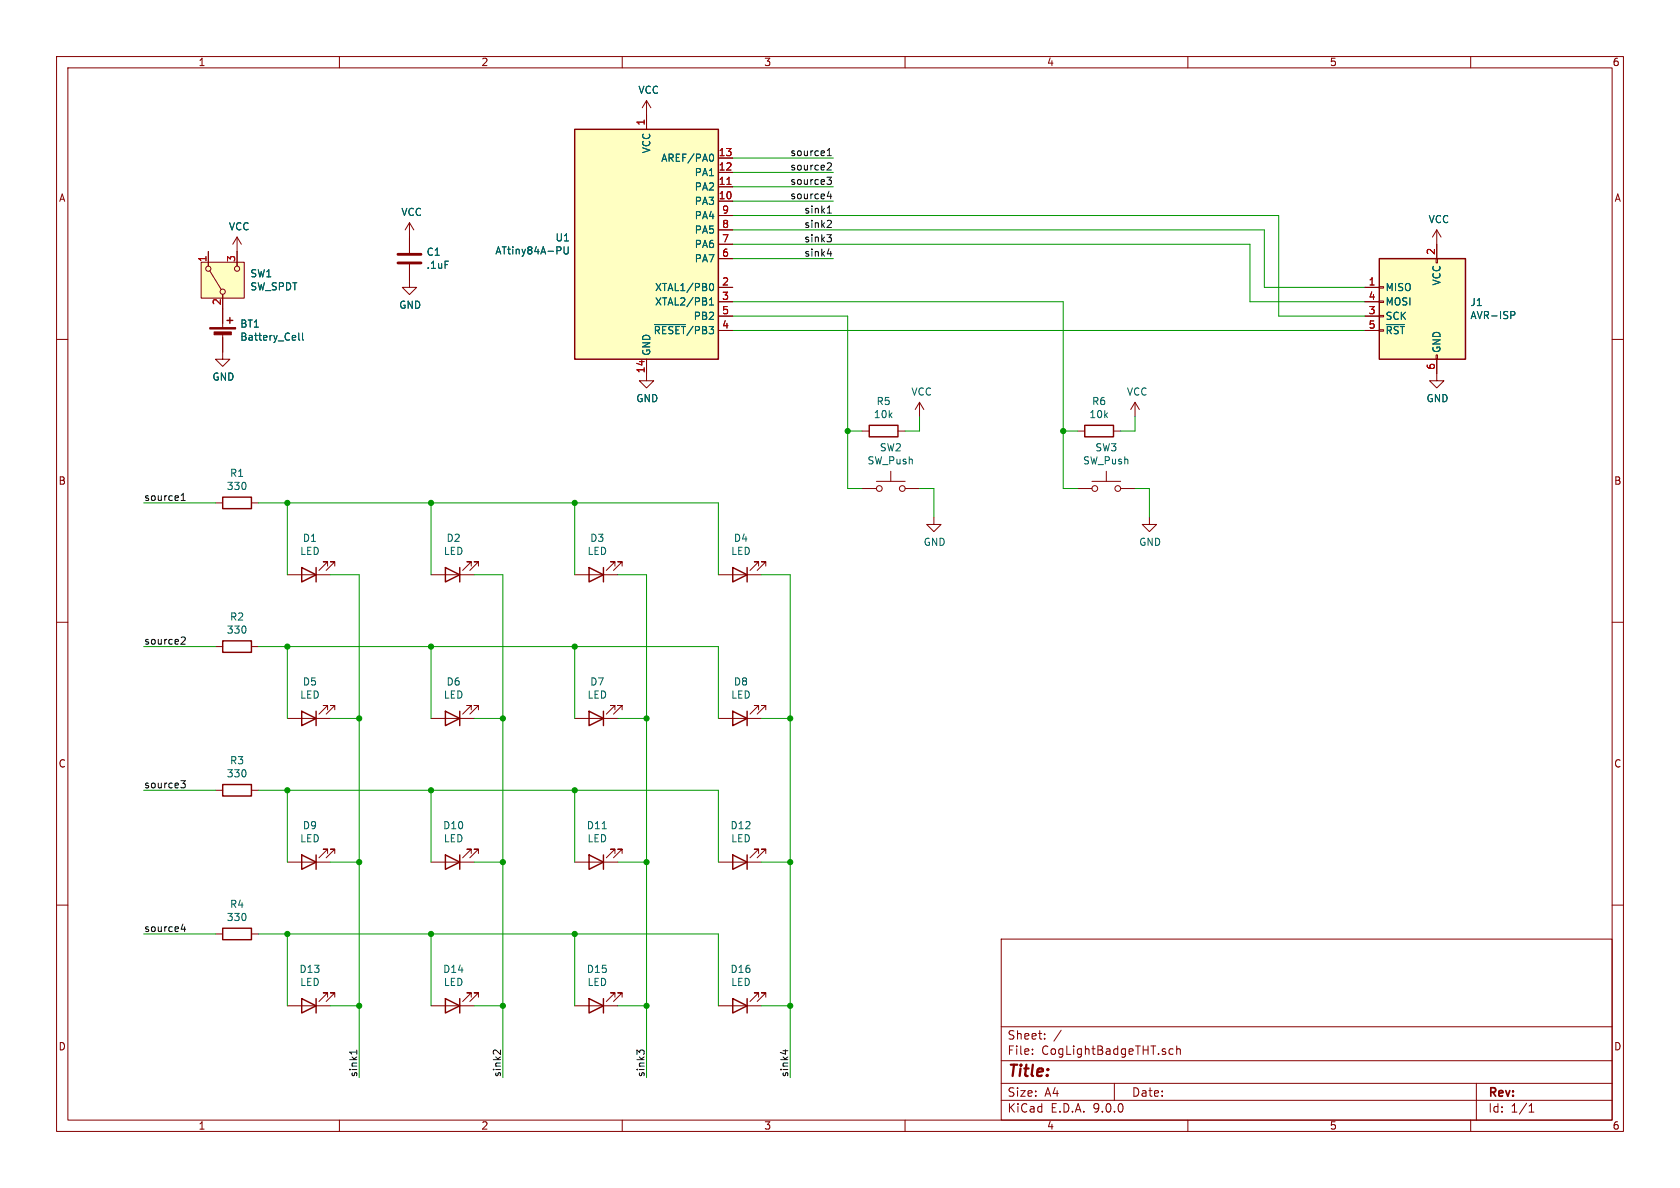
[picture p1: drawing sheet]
<svg xmlns="http://www.w3.org/2000/svg" width="297mm" height="210mm" viewBox="0 0 297 210" stroke-linecap="round" stroke-linejoin="round" font-family="sans-serif">
<g fill="none" stroke="#840000" stroke-width=".18">
<path d="M10 10h277v190h-277zM12 12h273v186h-273zM60 10v2M110 10v2M160 10v2M210 10v2M260 10v2M254 40.6l-.8 1.3M254 40.6l.8 1.3M254 40.6v2.6M10 60h2M162.6 71.1l-.8 1.3"/>
<path d="M162.6 71.1l.7 1.3M162.6 71.1v2.6M285 60h2M152.4 86.4h2.5M154.9 85.1h5.1M157.5 83.3v1.8M160 86.4h2.6M165.1 91.4v1.3h1.3l-1.3 1.3-1.3-1.3h1.3M190.5 86.4h2.5M193 85.1h5.1M195.6 83.3v1.8M198.1 86.4h2.6"/>
<path d="M203.2 91.4v1.3h1.3l-1.3 1.3-1.3-1.3h1.3M10 110h2M101.6 101.6h7.6M108.7 100.1v-.8h-.8h.8l-1.5 1.5M110 100.1v-.8h-.8h.8l-1.5 1.5M127 101.6h7.6M134.1 100.1v-.8h-.8h.8l-1.5 1.5M135.4 100.1v-.8h-.8h.8l-1.5 1.5M285 110h2M10 160h2M177 166h108v32h-108zM285 160h2"/>
<path d="M60 198v2M110 198v2M160 198v2M177 194.5h108M177 191.5h108M177 187.5h108M177 181.5h108M182.5 186.3v.1M182.5 185.5v.1M184.7 183.6v.1M184.7 182.8v.1M187.6 182.1l-1.3 2"/>
<path d="M197 191.5v3M207 185.4l.4 .1M207.4 186.3l-.4 .1M208 185.5l.2-.1 .4 .1 .1 .9M208 184.9v1.5M210 198v2M260 198v2M261 191.5v6.5M270.3 196.6h.9M270.3 195.5l.4-.4v1.5"/>
<circle cx="155.4" cy="86.4" r=".51"/>
<circle cx="159.5" cy="86.4" r=".51"/>
<circle cx="193.5" cy="86.4" r=".51"/>
<circle cx="197.6" cy="86.4" r=".51"/>
</g>
<path d="M104.1 100.3l2.6 1.3-2.6 1.3zM106.7 100.3v2.6M129.5 100.3l2.6 1.3-2.6 1.3zM132.1 100.3v2.6" fill="none" stroke="#840000" stroke-width=".25"/>
<path d="M243.8 45.7h15.3v17.8h-15.3z" fill="#ffffc2"/>
<g fill="none" stroke="#840000" stroke-width=".18">
<path d="M114.3 17.8l-.8 1.3M114.3 17.8l.8 1.3M114.3 17.8v2.5M241.3 50.8h2.5M241.3 53.3h2.5M241.3 55.9h2.5M241.3 58.4h2.5M243.8 50.7h.8v.2h-.8zM243.8 53.2h.8v.3h-.8zM243.8 55.8h.8v.2h-.8zM243.8 58.3h.8v.2h-.8zM253.9 45.7h.2v.8h-.2z"/>
<path d="M254 43.2v2.5M39.4 62.2v1.3h1.2l-1.2 1.3-1.3-1.3h1.3M190.5 76.2h1.3M196.8 76.2h1.3M200.7 71.1l-.8 1.3M200.7 71.1l.7 1.3M200.7 71.1v2.6M253.9 62.7h.2v.8h-.2zM254 63.5v3.8h1.3l-1.3 1.3-1.3-1.3h1.3M38.1 88.9h1.3M44.4 88.9h1.3M38.1 114.3h1.3"/>
<path d="M44.4 114.3h1.3M50.8 101.6h7.6M57.9 100.1v-.8h-.8h.8l-1.5 1.5M59.2 100.1v-.8h-.8h.8l-1.5 1.5M76.2 101.6h7.6M83.3 100.1v-.8h-.8h.8l-1.5 1.5M84.6 100.1v-.8h-.8h.8l-1.5 1.5M101.6 127h7.6M108.7 125.5v-.8h-.8h.8l-1.5 1.5M110 125.5v-.8h-.8h.8l-1.5 1.5M127 127h7.6M134.1 125.5v-.8h-.8h.8l-1.5 1.5"/>
<path d="M135.4 125.5v-.8h-.8h.8l-1.5 1.5M101.6 152.4h7.6M108.7 150.9v-.8h-.8h.8l-1.5 1.5M110 150.9v-.8h-.8h.8l-1.5 1.5M127 152.4h7.6M134.1 150.9v-.8h-.8h.8l-1.5 1.5M135.4 150.9v-.8h-.8h.8l-1.5 1.5M50.8 177.8h7.6M57.9 176.3v-.8h-.8h.8l-1.5 1.5M59.2 176.3v-.8h-.8h.8l-1.5 1.5M76.2 177.8h7.6M83.3 176.3v-.8h-.8h.8l-1.5 1.5"/>
<path d="M84.6 176.3v-.8h-.8h.8l-1.5 1.5M101.6 177.8h7.6M108.7 176.3v-.8h-.8h.8l-1.5 1.5M110 176.3v-.8h-.8h.8l-1.5 1.5M127 177.8h7.6M134.1 176.3v-.8h-.8h.8l-1.5 1.5M135.4 176.3v-.8h-.8h.8l-1.5 1.5"/>
</g>
<g fill="none" stroke="#840000" stroke-width=".25">
<path d="M243.8 45.7h15.3v17.8h-15.3zM191.8 75.2h5v2h-5zM39.4 87.9h5v2h-5zM39.4 113.3h5v2h-5zM53.3 100.3l2.6 1.3-2.6 1.3zM55.9 100.3v2.6M78.7 100.3l2.6 1.3-2.6 1.3zM81.3 100.3v2.6M104.1 125.7l2.6 1.3-2.6 1.3zM106.7 125.7v2.6M129.5 125.7l2.6 1.3-2.6 1.3zM132.1 125.7v2.6"/>
<path d="M104.1 151.1l2.6 1.3-2.6 1.3zM106.7 151.1v2.6M129.5 151.1l2.6 1.3-2.6 1.3zM132.1 151.1v2.6M53.3 176.5l2.6 1.3-2.6 1.3zM55.9 176.5v2.6M78.7 176.5l2.6 1.3-2.6 1.3zM81.3 176.5v2.6M104.1 176.5l2.6 1.3-2.6 1.3zM106.7 176.5v2.6M129.5 176.5l2.6 1.3-2.6 1.3zM132.1 176.5v2.6"/>
</g>
<path d="M245.1 57.4h3.2M267.1 55.1h.5l.2 .2-.1 .4h-.6M106.5 146.5h.7" fill="none" stroke="#006464" stroke-width=".18"/>
<path d="M101.6 22.9h25.4v40.6h-25.4z" fill="#ffffc2"/>
<path d="M101.6 22.9h25.4v40.6h-25.4z" fill="none" stroke="#840000" stroke-width=".25"/>
<g fill="none" stroke="#840000" stroke-width=".18">
<path d="M114.3 20.3v2.6M127 27.9h2.5M127 30.5h2.5M127 33h2.5M127 35.6h2.5M127 38.1h2.5M41.9 41.9l-.8 1.3M41.9 41.9l.8 1.3M41.9 41.9v2.6M127 40.6h2.5M127 43.2h2.5M127 45.7h2.5"/>
<path d="M127 50.8h2.5M127 53.3h2.5M127 55.9h2.5M127 58.4h2.5M114.3 63.5v2.5"/>
</g>
<path d="M125.8 27.2a.79 .79 0 0 1 0 1.3M99.1 43.8v.4M99.7 43.6v1.1l.3 .2 .3-.1 .1-.1v-1.1M115.7 57.4h5.5M125.4 53.9h.7M125.4 53l.4-.4v1.3M125.5 50.4l.2-.3a.68 .68 0 0 1 .5 .6 .68 .68 0 0 1-.5 .7l-.2-.3" fill="none" stroke="#006464" stroke-width=".18"/>
<path d="M128.5 32.6h.7" fill="none" stroke="#a90000" stroke-width=".18"/>
<path d="M35.6 46.4h7.6v6.3h-7.6z" fill="#ffffc2"/>
<g fill="none" stroke="#840000" stroke-width=".18">
<path d="M72.4 39.4l-.8 1.2M72.4 39.4l.8 1.2M72.4 39.4v5.3M114.3 20.3v2.6M127 27.9h2.5M127 30.5h2.5M127 33h2.5M127 35.6h2.5M127 38.1h2.5M35.6 46.4h7.6v6.3h-7.6zM36.8 44.5v2.5M37.1 47.9l2 3.3"/>
<path d="M39.4 52.1v5.8M39.4 58.9v3.3M41.9 44.5v2.5M72.4 46.7v4.1h1.3l-1.3 1.3-1.3-1.3h1.3M127 40.6h2.5M127 43.2h2.5M127 45.7h2.5M127 50.8h2.5M127 53.3h2.5M127 55.9h2.5M127 58.4h2.5M241.3 50.8h2.5"/>
<path d="M241.3 53.3h2.5M241.3 55.9h2.5M241.3 58.4h2.5M254 43.2v2.5M114.3 63.5v3.8h1.3l-1.3 1.3-1.3-1.3h1.3M152.4 76.2h1.3M158.7 76.2h1.3M254 63.5v2.5M38.1 139.7h1.3M44.4 139.7h1.3M50.8 127h7.6M57.9 125.5v-.8h-.8h.8l-1.5 1.5"/>
<path d="M59.2 125.5v-.8h-.8h.8l-1.5 1.5M76.2 127h7.6M83.3 125.5v-.8h-.8h.8l-1.5 1.5M84.6 125.5v-.8h-.8h.8l-1.5 1.5M50.8 152.4h7.6M57.9 150.9v-.8h-.8h.8l-1.5 1.5M59.2 150.9v-.8h-.8h.8l-1.5 1.5M76.2 152.4h7.6M83.3 150.9v-.8h-.8h.8l-1.5 1.5M84.6 150.9v-.8h-.8h.8l-1.5 1.5M38.1 165.1h1.3M44.4 165.1h1.3"/>
<circle cx="36.8" cy="47.5" r=".46"/>
<circle cx="39.4" cy="51.6" r=".46"/>
<circle cx="41.9" cy="47.5" r=".46"/>
</g>
<g fill="none" stroke="#840000" stroke-width=".25">
<path d="M40.1 56.6h1M40.6 56.1v1.1M153.7 75.2h5v2h-5zM39.4 138.7h5v2h-5zM53.3 125.7l2.6 1.3-2.6 1.3zM55.9 125.7v2.6M78.7 125.7l2.6 1.3-2.6 1.3zM81.3 125.7v2.6M53.3 151.1l2.6 1.3-2.6 1.3zM55.9 151.1v2.6M78.7 151.1l2.6 1.3-2.6 1.3zM81.3 151.1v2.6"/>
<path d="M39.4 164.1h5v2h-5z"/>
</g>
<path d="M70.4 45h4M70.4 46.5h4" fill="none" stroke="#840000" stroke-width=".51"/>
<g fill="#840000" stroke="#840000" stroke-width=".18">
<path d="M37.1 57.9h4.6v.3h-4.6z"/>
<path d="M37.8 58.7h3.1v.5h-3.1z"/>
</g>
<path d="M125.8 27.2a.79 .79 0 0 1 0 1.3M52.8 58.9v1.1l.2 .1M53.5 58.9v1.1l.2 .1M99.1 43.8v.4M99.7 43.6v1.1l.3 .2 .3-.1 .1-.1v-1.1M115.7 57.4h5.5M125.4 53.9h.7M125.4 53l.4-.4v1.3M125.5 50.4l.2-.3a.68 .68 0 0 1 .5 .6 .68 .68 0 0 1-.5 .7l-.2-.3M245.1 57.4h3.2M267.1 55.1h.5l.2 .2-.1 .4h-.6" fill="none" stroke="#006464" stroke-width=".18"/>
<g fill="none" stroke="#0f0f0f" stroke-width=".18">
<path d="M146.2 31.3h.8l-.4 .5 .3 .1 .1 .5-.3 .2h-.3M146.3 37.7h.7M146.3 26.6l.3-.4v1.3M146.3 27.5h.7M146.4 28.8h.5l.1 .3-.8 1h.8M146.5 36.6l.1-.2v1.3M146.6 33.8l-.3 .9h.7M146.7 38.9l.3 .3-.1 .3-.7 .7h.8M146.9 34.3v.8M146.2 41.5h.8l-.4 .5M146.3 44.9h.7M146.7 42l.3 .2v.3l-.3 .3"/>
<path d="M146.9 44.4v.9M32 88.5h.8M32 87.6l.4-.4v1.3M32.2 112.6l.4 .1 .2 .3-.8 .9h.8M32 138h.8l-.5 .5 .4 .1 .1 .4-.3 .3h-.3M32.3 163.3l-.3 1h.8M32.6 163.8v.9M63.1 185.6v.7M63.1 186h-1.3l.2 .1M88.5 185.6v.8l-.7-.7-.4-.1-.2 .3M113.1 185.9l.2-.3h.3l.3 .3M113.1 186l-.5-.4v.8"/>
<path d="M138.4 185.7h.9M138.9 185.6v.7"/>
</g>
<g fill="none" stroke="#009600" stroke-width=".18">
<path d="M129.5 38.1h96.6v17.8h15.2M129.5 33h17.8M129.5 27.9h17.8M129.5 30.5h17.8M129.5 35.6h17.8M129.5 55.9h20.4v30.5h2.5M129.5 58.4h111.8M129.5 40.6h94v10.2h17.8M129.5 43.2h91.5v10.1h20.3M129.5 45.7h17.8M129.5 53.3h58.5v33.1h2.5M149.9 76.2h2.5"/>
<path d="M162.6 73.7v2.5h-2.6M188 76.2h2.5M200.7 73.7v2.5h-2.6M25.4 88.9h12.7M45.7 88.9h81.3v12.7M50.8 88.9v12.7M76.2 88.9v12.7M101.6 88.9v12.7M162.6 86.4h2.5v5M200.7 86.4h2.5v5M25.4 114.3h12.7M45.7 114.3h81.3v12.7"/>
<path d="M50.8 114.3v12.7M58.4 101.6h5.1v88.9M76.2 114.3v12.7M83.8 101.6h5.1v88.9M101.6 114.3v12.7M109.2 101.6h5.1v88.9M134.6 101.6h5.1v88.9M25.4 139.7h12.7M45.7 139.7h81.3v12.7M50.8 139.7v12.7M58.4 127h5.1M76.2 139.7v12.7"/>
<path d="M83.8 127h5.1M101.6 139.7v12.7M109.2 127h5.1M134.6 127h5.1M58.4 152.4h5.1M83.8 152.4h5.1M109.2 152.4h5.1M134.6 152.4h5.1M25.4 165.1h12.7M45.7 165.1h81.3v12.7M50.8 165.1v12.7M58.4 177.8h5.1"/>
<path d="M76.2 165.1v12.7M83.8 177.8h5.1M101.6 165.1v12.7M109.2 177.8h5.1M134.6 177.8h5.1"/>
</g>
<path d="M128.5 32.6h.7" fill="none" stroke="#a90000" stroke-width=".18"/>
<g fill="#009600" stroke="#009600" stroke-width=".18">
<circle cx="139.7" cy="127" r=".46"/>
<circle cx="101.6" cy="139.7" r=".46"/>
<circle cx="88.9" cy="152.4" r=".46"/>
<circle cx="139.7" cy="152.4" r=".46"/>
<circle cx="114.3" cy="127" r=".46"/>
<circle cx="114.3" cy="152.4" r=".46"/>
<circle cx="50.8" cy="139.7" r=".46"/>
<circle cx="63.5" cy="127" r=".46"/>
<circle cx="76.2" cy="139.7" r=".46"/>
<circle cx="63.5" cy="152.4" r=".46"/>
<circle cx="76.2" cy="165.1" r=".46"/>
<circle cx="50.8" cy="165.1" r=".46"/>
<circle cx="101.6" cy="88.9" r=".46"/>
<circle cx="76.2" cy="88.9" r=".46"/>
<circle cx="76.2" cy="114.3" r=".46"/>
<circle cx="50.8" cy="114.3" r=".46"/>
<circle cx="50.8" cy="88.9" r=".46"/>
<circle cx="101.6" cy="114.3" r=".46"/>
<circle cx="88.9" cy="127" r=".46"/>
<circle cx="149.9" cy="76.2" r=".46"/>
<circle cx="63.5" cy="177.8" r=".46"/>
<circle cx="101.6" cy="165.1" r=".46"/>
<circle cx="114.3" cy="177.8" r=".46"/>
<circle cx="139.7" cy="177.8" r=".46"/>
<circle cx="88.9" cy="177.8" r=".46"/>
<circle cx="188" cy="76.2" r=".46"/>
</g>
<text font-size="2.8" fill="#840000" x="178" y="190.9">Title:</text>
<g font-size="2.1" fill="#840000">
<text x="178" y="184">Sheet:</text>
<text x="178" y="186.7">File:</text>
<text x="184.1" y="186.7">CogLightBadgeTHT.sch</text>
<text x="178" y="196.9">KiCad</text>
<text x="178" y="194.1">Size:</text>
<text x="184.7" y="194.1">A4</text>
<text x="185.7" y="196.9">E.D.A.</text>
<text x="193.3" y="196.9">9.0.0</text>
<text x="200" y="194.1">Date:</text>
<text x="263" y="194.3">Rev:</text>
<text x="263" y="196.9">Id:</text>
<text x="267.1" y="196.9">1/1</text>
</g>
<g font-size="1.8" fill="#840000">
<text x="35" y="11.9">1</text>
<text x="85" y="11.9">2</text>
<text x="135" y="11.9">3</text>
<text x="185" y="11.9">4</text>
<text x="235" y="11.9">5</text>
<text x="285" y="11.9">6</text>
<text x="10.3" y="35.9">A</text>
<text x="285.3" y="35.9">A</text>
<text x="10.3" y="85.9">B</text>
<text x="285.3" y="85.9">B</text>
<text x="10.3" y="135.9">C</text>
<text x="285.3" y="135.9">C</text>
<text x="10.3" y="185.9">D</text>
<text x="285.3" y="185.9">D</text>
<text x="35" y="199.9">1</text>
<text x="85" y="199.9">2</text>
<text x="135" y="199.9">3</text>
<text x="185" y="199.9">4</text>
<text x="235" y="199.9">5</text>
<text x="285" y="199.9">6</text>
</g>
<g font-size="1.8" fill="#006464">
<text x="112.8" y="16.8">VCC</text>
<text x="115.2" y="27.2" transform="rotate(-90 115.2 27.2)">VCC</text>
<text x="116.8" y="28.8">AREF/PA0</text>
<text x="122.7" y="31.3">PA1</text>
<text x="122.7" y="33.9">PA2</text>
<text x="40.4" y="40.9">VCC</text>
<text x="70.9" y="38.4">VCC</text>
<text x="122.7" y="36.4">PA3</text>
<text x="122.7" y="39">PA4</text>
<text x="122.7" y="41.5">PA5</text>
<text x="252.5" y="39.6">VCC</text>
<text x="75.3" y="45.4">C1</text>
<text x="75.3" y="47.7">.1uF</text>
<text x="87.5" y="45.2">ATtiny84A-PU</text>
<text x="98.1" y="42.9">U1</text>
<text x="122.7" y="44">PA6</text>
<text x="122.7" y="46.6">PA7</text>
<text x="44.2" y="49.2">SW1</text>
<text x="44.2" y="51.5">SW_SPDT</text>
<text x="115.7" y="51.7">XTAL1/PB0</text>
<text x="244.9" y="51.7">MISO</text>
<text x="254.9" y="50.6" transform="rotate(-90 254.9 50.6)">VCC</text>
<text x="42.4" y="58.1">BT1</text>
<text x="70.5" y="54.8">GND</text>
<text x="115.5" y="59.3">~{RESET}/PB3</text>
<text x="115.7" y="54.2">XTAL2/PB1</text>
<text x="122.5" y="56.7">PB2</text>
<text x="244.9" y="54.2">MOSI</text>
<text x="244.9" y="56.7">SCK</text>
<text x="244.9" y="59.3">~{RST}</text>
<text x="259.9" y="54.3">J1</text>
<text x="259.9" y="56.6">AVR-ISP</text>
<text x="42.4" y="60.4">Battery_Cell</text>
<text x="115.2" y="63" transform="rotate(-90 115.2 63)">GND</text>
<text x="254.9" y="62.5" transform="rotate(-90 254.9 62.5)">GND</text>
<text x="37.5" y="67.5">GND</text>
<text x="112.4" y="71.3">GND</text>
<text x="154.9" y="71.8">R5</text>
<text x="161" y="70.1">VCC</text>
<text x="193" y="71.8">R6</text>
<text x="199.1" y="70.1">VCC</text>
<text x="252.1" y="71.3">GND</text>
<text x="154.4" y="74.1">10k</text>
<text x="192.5" y="74.1">10k</text>
<text x="153.3" y="82.3">SW_Push</text>
<text x="155.4" y="80">SW2</text>
<text x="191.4" y="82.3">SW_Push</text>
<text x="193.5" y="80">SW3</text>
<text x="40" y="86.8">330</text>
<text x="40.6" y="84.5">R1</text>
<text x="53.4" y="96">D1</text>
<text x="78.8" y="96">D2</text>
<text x="104.2" y="96">D3</text>
<text x="129.6" y="96">D4</text>
<text x="53" y="98.3">LED</text>
<text x="78.4" y="98.3">LED</text>
<text x="103.8" y="98.3">LED</text>
<text x="129.2" y="98.3">LED</text>
<text x="163.2" y="96.7">GND</text>
<text x="201.3" y="96.7">GND</text>
<text x="40" y="112.2">330</text>
<text x="40.6" y="109.9">R2</text>
<text x="53" y="123.7">LED</text>
<text x="53.4" y="121.4">D5</text>
<text x="78.4" y="123.7">LED</text>
<text x="78.8" y="121.4">D6</text>
<text x="103.8" y="123.7">LED</text>
<text x="104.2" y="121.4">D7</text>
<text x="129.2" y="123.7">LED</text>
<text x="129.6" y="121.4">D8</text>
<text x="40" y="137.6">330</text>
<text x="40.6" y="135.3">R3</text>
<text x="53" y="149.1">LED</text>
<text x="53.4" y="146.8">D9</text>
<text x="78.2" y="146.8">D10</text>
<text x="78.4" y="149.1">LED</text>
<text x="103.6" y="146.8">D11</text>
<text x="103.8" y="149.1">LED</text>
<text x="129" y="146.8">D12</text>
<text x="129.2" y="149.1">LED</text>
<text x="40.6" y="160.7">R4</text>
<text x="40" y="163">330</text>
<text x="52.8" y="172.2">D13</text>
<text x="78.2" y="172.2">D14</text>
<text x="103.6" y="172.2">D15</text>
<text x="129" y="172.2">D16</text>
<text x="53" y="174.5">LED</text>
<text x="78.4" y="174.5">LED</text>
<text x="103.8" y="174.5">LED</text>
<text x="129.2" y="174.5">LED</text>
</g>
<g font-size="1.8" fill="#a90000">
<text x="114" y="22.3" transform="rotate(-90 114 22.3)">1</text>
<text x="127" y="27.7">13</text>
<text x="127" y="30.2">12</text>
<text x="127" y="32.8">11</text>
<text x="127" y="35.3">10</text>
<text x="127.6" y="37.8">9</text>
<text x="127.6" y="40.4">8</text>
<text x="36.6" y="46.4" transform="rotate(-90 36.6 46.4)">1</text>
<text x="41.7" y="46.4" transform="rotate(-90 41.7 46.4)">3</text>
<text x="127.6" y="42.9">7</text>
<text x="127.6" y="45.5">6</text>
<text x="253.7" y="45.2" transform="rotate(-90 253.7 45.2)">2</text>
<text x="127.6" y="50.5">2</text>
<text x="127.6" y="53.1">3</text>
<text x="241.9" y="50.5">1</text>
<text x="241.9" y="53.1">4</text>
<text x="39.1" y="54" transform="rotate(-90 39.1 54)">2</text>
<text x="127.6" y="55.6">5</text>
<text x="127.6" y="58.2">4</text>
<text x="241.9" y="55.6">3</text>
<text x="241.9" y="58.2">5</text>
<text x="253.7" y="65.5" transform="rotate(-90 253.7 65.5)">6</text>
<text x="114" y="66.1" transform="rotate(-90 114 66.1)">14</text>
</g>
<g font-size="1.8" fill="#0f0f0f">
<text x="139.6" y="27.7">source1</text>
<text x="139.6" y="35.3">source4</text>
<text x="139.6" y="30.2">source2</text>
<text x="139.6" y="32.8">source3</text>
<text x="142.1" y="37.8">sink1</text>
<text x="142.1" y="40.4">sink2</text>
<text x="142.1" y="42.9">sink3</text>
<text x="142.1" y="45.5">sink4</text>
<text x="25.4" y="88.6">source1</text>
<text x="25.4" y="114">source2</text>
<text x="25.4" y="139.4">source3</text>
<text x="25.4" y="164.8">source4</text>
<text x="63.2" y="190.5" transform="rotate(-90 63.2 190.5)">sink1</text>
<text x="88.6" y="190.5" transform="rotate(-90 88.6 190.5)">sink2</text>
<text x="114" y="190.5" transform="rotate(-90 114 190.5)">sink3</text>
<text x="139.4" y="190.5" transform="rotate(-90 139.4 190.5)">sink4</text>
</g>
</svg>
